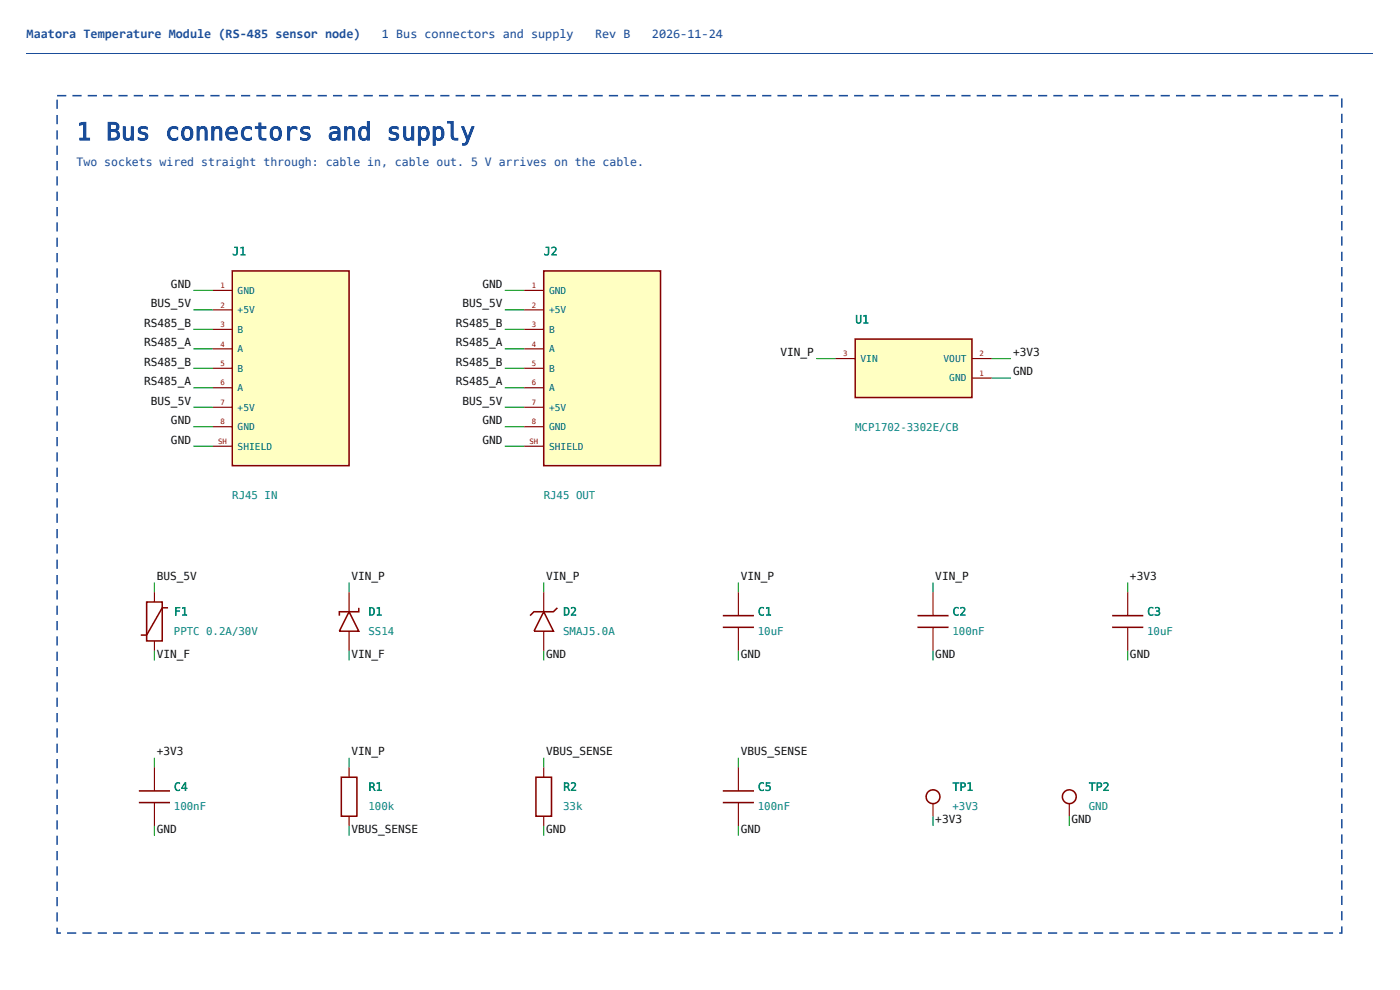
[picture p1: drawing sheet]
<svg xmlns="http://www.w3.org/2000/svg" width="420mm" height="297mm" viewBox="0 0 420 297" stroke-linecap="round" stroke-linejoin="round" font-family="sans-serif">
<path d="M7.9 16h404.1" fill="none" stroke="#1a4d99" stroke-width=".3"/>
<path d="M7.9 19.5h404v269.6h-404z" fill="#fff"/>
<path d="M21.7 28.5h2.8v.4h-2.8zM26.3 28.5h2.8v.4h-2.8zM30.9 28.5h2.8v.4h-2.8zM35.5 28.5h2.8v.4h-2.8zM40.1 28.5h2.8v.4h-2.8zM44.7 28.5h2.8v.4h-2.8zM49.3 28.5h2.8v.4h-2.8zM53.9 28.5h2.8v.4h-2.8zM58.5 28.5h2.8v.4h-2.8zM63.1 28.5h2.8v.4h-2.8zM67.7 28.5h2.8v.4h-2.8zM72.3 28.5h2.8v.4h-2.8zM76.9 28.5h2.8v.4h-2.8zM81.5 28.5h2.8v.4h-2.8zM86.1 28.5h2.8v.4h-2.8zM90.7 28.5h2.8v.4h-2.8zM95.3 28.5h2.8v.4h-2.8zM99.9 28.5h2.8v.4h-2.8zM104.5 28.5h2.8v.4h-2.8zM109.1 28.5h2.8v.4h-2.8zM113.7 28.5h2.8v.4h-2.8zM118.3 28.5h2.8v.4h-2.8zM122.9 28.5h2.8v.4h-2.8zM127.5 28.5h2.8v.4h-2.8zM132.1 28.5h2.8v.4h-2.8zM136.7 28.5h2.8v.4h-2.8zM141.3 28.5h2.8v.4h-2.8zM145.9 28.5h2.8v.4h-2.8zM150.5 28.5h2.8v.4h-2.8zM155.1 28.5h2.8v.4h-2.8zM159.7 28.5h2.8v.4h-2.8zM164.3 28.5h2.8v.4h-2.8zM168.9 28.5h2.8v.4h-2.8zM173.5 28.5h2.8v.4h-2.8zM178.1 28.5h2.8v.4h-2.8zM182.7 28.5h2.8v.4h-2.8zM187.3 28.5h2.8v.4h-2.8zM191.9 28.5h2.8v.4h-2.8zM196.5 28.5h2.8v.4h-2.8zM201.1 28.5h2.8v.4h-2.8zM205.8 28.5h2.7v.4h-2.7zM210.4 28.5h2.7v.4h-2.7zM215 28.5h2.7v.4h-2.7zM219.6 28.5h2.7v.4h-2.7zM224.2 28.5h2.7v.4h-2.7zM228.8 28.5h2.7v.4h-2.7zM233.4 28.5h2.7v.4h-2.7zM238 28.5h2.7v.4h-2.7zM242.6 28.5h2.7v.4h-2.7zM247.2 28.5h2.7v.4h-2.7zM251.8 28.5h2.7v.4h-2.7zM256.4 28.5h2.7v.4h-2.7zM261 28.5h2.7v.4h-2.7zM265.6 28.5h2.7v.4h-2.7zM270.2 28.5h2.7v.4h-2.7zM274.8 28.5h2.7v.4h-2.7zM279.4 28.5h2.7v.4h-2.7zM284 28.5h2.7v.4h-2.7zM288.6 28.5h2.7v.4h-2.7zM293.2 28.5h2.7v.4h-2.7zM297.8 28.5h2.7v.4h-2.7zM302.4 28.5h2.7v.4h-2.7zM307 28.5h2.7v.4h-2.7zM311.6 28.5h2.7v.4h-2.7zM316.2 28.5h2.7v.4h-2.7zM320.8 28.5h2.7v.4h-2.7zM325.4 28.5h2.7v.4h-2.7zM330 28.5h2.7v.4h-2.7zM334.6 28.5h2.7v.4h-2.7zM339.2 28.5h2.7v.4h-2.7zM343.8 28.5h2.7v.4h-2.7zM348.4 28.5h2.7v.4h-2.7zM353 28.5h2.7v.4h-2.7zM357.6 28.5h2.7v.4h-2.7zM362.2 28.5h2.7v.4h-2.7zM366.8 28.5h2.7v.4h-2.7zM371.4 28.5h2.7v.4h-2.7zM376 28.5h2.7v.4h-2.7zM380.6 28.5h2.7v.4h-2.7zM385.2 28.5h2.7v.4h-2.7zM389.8 28.5h2.7v.4h-2.7zM394.4 28.5h2.7v.4h-2.7zM399 28.5h2.7v.4h-2.7zM402.5 29.5h.5v2.8h-.5zM402.5 34.1h.5v2.8h-.5zM402.5 38.7h.5v2.8h-.5zM402.5 43.3h.5v2.8h-.5zM402.5 47.9h.5v2.8h-.5zM402.5 52.5h.5v2.8h-.5zM402.5 57.1h.5v2.8h-.5zM402.5 61.7h.5v2.8h-.5zM402.5 66.3h.5v2.8h-.5zM402.5 70.9h.5v2.8h-.5zM402.5 75.5h.5v2.8h-.5zM402.5 80.1h.5v2.8h-.5zM402.5 84.7h.5v2.8h-.5zM402.5 89.3h.5v2.8h-.5zM402.5 93.9h.5v2.8h-.5zM402.5 98.5h.5v2.8h-.5zM402.5 103.1h.5v2.8h-.5zM402.5 107.7h.5v2.8h-.5zM402.5 112.3h.5v2.8h-.5zM402.5 116.9h.5v2.8h-.5zM402.5 121.5h.5v2.8h-.5zM402.5 126.1h.5v2.8h-.5zM402.5 130.7h.5v2.8h-.5zM402.5 135.3h.5v2.8h-.5zM402.5 139.9h.5v2.8h-.5zM402.5 144.5h.5v2.8h-.5zM402.5 149.1h.5v2.8h-.5zM402.5 153.7h.5v2.8h-.5zM402.5 158.3h.5v2.8h-.5zM402.5 162.9h.5v2.8h-.5zM402.5 167.5h.5v2.8h-.5zM402.5 172.1h.5v2.8h-.5zM402.5 176.7h.5v2.8h-.5zM402.5 181.3h.5v2.8h-.5zM402.5 185.9h.5v2.8h-.5zM402.5 190.5h.5v2.8h-.5zM402.5 195.1h.5v2.8h-.5zM402.5 199.7h.5v2.8h-.5zM402.5 204.3h.5v2.8h-.5zM402.5 208.9h.5v2.8h-.5zM402.5 213.5h.5v2.8h-.5zM402.5 218.1h.5v2.8h-.5zM402.5 222.7h.5v2.8h-.5zM402.5 227.3h.5v2.8h-.5zM402.5 231.9h.5v2.8h-.5zM402.5 236.5h.5v2.8h-.5zM402.5 241.1h.5v2.8h-.5zM402.5 245.7h.5v2.8h-.5zM402.5 250.3h.5v2.8h-.5zM402.5 254.9h.5v2.8h-.5zM402.5 259.5h.5v2.8h-.5zM402.5 264.1h.5v2.8h-.5zM402.5 268.7h.5v2.8h-.5zM402.5 273.3h.5v2.8h-.5zM402.5 277.9h.5v2.3h-1v-.5h.7v.2h-.2zM397.4 279.7h2.7v.5h-2.7zM392.8 279.7h2.7v.5h-2.7zM388.2 279.7h2.7v.5h-2.7zM383.6 279.7h2.7v.5h-2.7zM379 279.7h2.7v.5h-2.7zM374.4 279.7h2.7v.5h-2.7zM369.8 279.7h2.7v.5h-2.7zM365.2 279.7h2.7v.5h-2.7zM360.6 279.7h2.7v.5h-2.7zM355.9 279.7h2.8v.5h-2.8zM351.3 279.7h2.8v.5h-2.8zM346.7 279.7h2.8v.5h-2.8zM342.1 279.7h2.8v.5h-2.8zM337.5 279.7h2.8v.5h-2.8zM332.9 279.7h2.8v.5h-2.8zM328.3 279.7h2.8v.5h-2.8zM323.7 279.7h2.8v.5h-2.8zM319.1 279.7h2.8v.5h-2.8zM314.5 279.7h2.8v.5h-2.8zM309.9 279.7h2.8v.5h-2.8zM305.3 279.7h2.8v.5h-2.8zM300.7 279.7h2.8v.5h-2.8zM296.1 279.7h2.8v.5h-2.8zM291.5 279.7h2.8v.5h-2.8zM286.9 279.7h2.8v.5h-2.8zM282.3 279.7h2.8v.5h-2.8zM277.7 279.7h2.8v.5h-2.8zM273.1 279.7h2.8v.5h-2.8zM268.5 279.7h2.8v.5h-2.8zM263.9 279.7h2.8v.5h-2.8zM259.3 279.7h2.8v.5h-2.8zM254.7 279.7h2.8v.5h-2.8zM250.1 279.7h2.8v.5h-2.8zM245.5 279.7h2.8v.5h-2.8zM240.9 279.7h2.8v.5h-2.8zM236.3 279.7h2.8v.5h-2.8zM231.7 279.7h2.8v.5h-2.8zM227.1 279.7h2.8v.5h-2.8zM222.5 279.7h2.8v.5h-2.8zM217.9 279.7h2.8v.5h-2.8zM213.3 279.7h2.8v.5h-2.8zM208.7 279.7h2.8v.5h-2.8zM204.1 279.7h2.8v.5h-2.8zM199.5 279.7h2.8v.5h-2.8zM194.9 279.7h2.8v.5h-2.8zM190.3 279.7h2.8v.5h-2.8zM185.7 279.7h2.8v.5h-2.8zM181.1 279.7h2.8v.5h-2.8zM176.5 279.7h2.8v.5h-2.8zM171.9 279.7h2.8v.5h-2.8zM167.3 279.7h2.8v.5h-2.8zM162.7 279.7h2.8v.5h-2.8zM158.1 279.7h2.8v.5h-2.8zM153.5 279.7h2.8v.5h-2.8zM148.9 279.7h2.8v.5h-2.8zM144.3 279.7h2.8v.5h-2.8zM139.7 279.7h2.8v.5h-2.8zM135.1 279.7h2.8v.5h-2.8zM130.5 279.7h2.8v.5h-2.8zM125.9 279.7h2.8v.5h-2.8zM121.3 279.7h2.8v.5h-2.8zM116.7 279.7h2.8v.5h-2.8zM112.1 279.7h2.8v.5h-2.8zM107.5 279.7h2.8v.5h-2.8zM102.9 279.7h2.8v.5h-2.8zM98.3 279.7h2.8v.5h-2.8zM93.7 279.7h2.8v.5h-2.8zM89.1 279.7h2.8v.5h-2.8zM84.5 279.7h2.8v.5h-2.8zM79.9 279.7h2.8v.5h-2.8zM75.3 279.7h2.8v.5h-2.8zM70.7 279.7h2.8v.5h-2.8zM66.1 279.7h2.8v.5h-2.8zM61.5 279.7h2.8v.5h-2.8zM56.9 279.7h2.8v.5h-2.8zM52.3 279.7h2.8v.5h-2.8zM47.7 279.7h2.8v.5h-2.8zM43.1 279.7h2.8v.5h-2.8zM38.5 279.7h2.8v.5h-2.8zM33.9 279.7h2.8v.5h-2.8zM29.3 279.7h2.8v.5h-2.8zM24.7 279.7h2.8v.5h-2.8zM20.1 279.7h2.8v.5h-2.8zM16.9 278.3h.5v1.6h-.3v-.2h1.2v.5h-1.4zM16.9 273.7h.5v2.8h-.5zM16.9 269.1h.5v2.8h-.5zM16.9 264.5h.5v2.8h-.5zM16.9 259.9h.5v2.8h-.5zM16.9 255.3h.5v2.8h-.5zM16.9 250.7h.5v2.8h-.5zM16.9 246.1h.5v2.8h-.5zM16.9 241.5h.5v2.8h-.5zM16.9 236.9h.5v2.8h-.5zM16.9 232.3h.5v2.8h-.5zM16.9 227.7h.5v2.8h-.5zM16.9 223.1h.5v2.8h-.5zM16.9 218.5h.5v2.8h-.5zM16.9 213.9h.5v2.8h-.5zM16.9 209.3h.5v2.8h-.5zM16.9 204.7h.5v2.8h-.5zM16.9 200.1h.5v2.8h-.5zM16.9 195.5h.5v2.8h-.5zM16.9 190.9h.5v2.8h-.5zM16.9 186.3h.5v2.8h-.5zM16.9 181.7h.5v2.8h-.5zM16.9 177.1h.5v2.8h-.5zM16.9 172.5h.5v2.8h-.5zM16.9 167.9h.5v2.8h-.5zM16.9 163.3h.5v2.8h-.5zM16.9 158.7h.5v2.8h-.5zM16.9 154.1h.5v2.8h-.5zM16.9 149.5h.5v2.8h-.5zM16.9 144.9h.5v2.8h-.5zM16.9 140.3h.5v2.8h-.5zM16.9 135.7h.5v2.8h-.5zM16.9 131.1h.5v2.8h-.5zM16.9 126.5h.5v2.8h-.5zM16.9 121.9h.5v2.8h-.5zM16.9 117.3h.5v2.8h-.5zM16.9 112.7h.5v2.8h-.5zM16.9 108.1h.5v2.8h-.5zM16.9 103.5h.5v2.8h-.5zM16.9 98.9h.5v2.8h-.5zM16.9 94.3h.5v2.8h-.5zM16.9 89.7h.5v2.8h-.5zM16.9 85.1h.5v2.8h-.5zM16.9 80.5h.5v2.8h-.5zM16.9 75.9h.5v2.8h-.5zM16.9 71.3h.5v2.8h-.5zM16.9 66.7h.5v2.8h-.5zM16.9 62.1h.5v2.8h-.5zM16.9 57.5h.5v2.8h-.5zM16.9 52.9h.5v2.8h-.5zM16.9 48.3h.5v2.8h-.5zM16.9 43.7h.5v2.8h-.5zM16.9 39.1h.5v2.8h-.5zM16.9 34.5h.5v2.8h-.5zM16.9 29.9h.5v2.8h-.5zM17.1 28.5h2.8v.4h-2.8z" fill="#1a4d99"/>
<g fill="none" stroke="#009600" stroke-width=".35">
<path d="M58 87.1h5.9M58 93h5.9M58 98.8h5.9M151.5 87.1h5.9M151.5 93h5.9M151.5 98.8h5.9M58 104.7h5.9M58 110.5h5.9M58 116.3h5.9M151.5 104.7h5.9M151.5 110.5h5.9M151.5 116.3h5.9"/>
<path d="M245 107.6h5.8M297.6 107.6h5.8M297.6 113.4h5.8M58 122.2h5.9M58 128h5.9M58 133.9h5.9M151.5 122.2h5.9M151.5 128h5.9M151.5 133.9h5.9M46.3 174.8v2.9M104.8 174.8v2.9M163.2 174.8v2.9"/>
<path d="M221.6 174.8v2.9M280 174.8v2.9M338.5 174.8v2.9M46.3 195.2v2.9M104.8 195.2v2.9M163.2 195.2v2.9M221.6 195.2v2.9M280 195.2v2.9M338.5 195.2v2.9M46.3 227.3v3M104.8 227.3v3M163.2 227.3v3"/>
<path d="M221.6 227.3v3M46.3 247.8v2.9M104.8 247.8v2.9M163.2 247.8v2.9M221.6 247.8v2.9M280 244.9v2.9M320.9 244.9v2.9"/>
</g>
<path d="M69.7 81.3h35.1v58.4h-35.1z" fill="#ffffc2"/>
<path d="M69.7 81.3h35.1v58.4h-35.1z" fill="none" stroke="#840000" stroke-width=".46"/>
<path d="M63.9 87.1h5.8M63.9 93h5.8M63.9 98.8h5.8M63.9 104.7h5.8M63.9 110.5h5.8M63.9 116.3h5.8M63.9 122.2h5.8M63.9 128h5.8M63.9 133.9h5.8" fill="none" stroke="#840000" stroke-width=".35"/>
<path d="M163.2 81.3h35.1v58.4h-35.1z" fill="#ffffc2"/>
<path d="M163.2 81.3h35.1v58.4h-35.1z" fill="none" stroke="#840000" stroke-width=".46"/>
<path d="M157.4 87.1h5.8M157.4 93h5.8M157.4 98.8h5.8M157.4 104.7h5.8M157.4 110.5h5.8M157.4 116.3h5.8M157.4 122.2h5.8M157.4 128h5.8M157.4 133.9h5.8" fill="none" stroke="#840000" stroke-width=".35"/>
<path d="M256.7 101.7h35v17.6h-35z" fill="#ffffc2"/>
<g fill="none" stroke="#840000" stroke-width=".46">
<path d="M256.7 101.7h35v17.6h-35zM44 180.6h4.7v11.7h-4.7zM50.4 182.4h-1.7l-4.7 8.1h-1.7M104.8 183.5l2.9 5.9h-5.8zM107.7 182.4v1.1h-5.8v1.2M163.2 183.5l2.9 5.9h-5.8zM167.3 182.4l-1.2 1.1h-5.8l-1.2 1.2M216.9 184.7h9.4M216.9 188.2h9.4M275.4 184.7h9.3M275.4 188.2h9.3M333.8 184.7h9.3"/>
<path d="M333.8 188.2h9.3M41.7 237.3h9.3M102.4 233.2h4.7v11.7h-4.7zM160.9 233.2h4.6v11.7h-4.6zM216.9 237.3h9.4M41.7 240.8h9.3M216.9 240.8h9.4"/>
<circle cx="280" cy="239" r="2.07"/>
<circle cx="320.9" cy="239" r="2.07"/>
</g>
<g fill="none" stroke="#840000" stroke-width=".35">
<path d="M250.8 107.6h5.9M291.7 107.6h5.9M291.7 113.4h5.9M46.3 177.7v2.9M104.8 177.7v5.8M163.2 177.7v5.8M221.6 177.7v7M280 177.7v7M338.5 177.7v7M46.3 192.3v2.9M104.8 189.4v5.8M163.2 189.4v5.8"/>
<path d="M221.6 188.2v7M280 188.2v7M338.5 188.2v7M46.3 230.3v7M104.8 230.3v2.9M163.2 230.3v2.9M221.6 230.3v7M46.3 240.8v7M104.8 244.9v2.9M163.2 244.9v2.9M221.6 240.8v7M280 241.1v3.8"/>
<path d="M320.9 241.1v3.8"/>
</g>
<text font-size="7.4" fill="#1a4d99" x="23" y="42">1 Bus connectors and supply</text>
<g font-size="3.9" fill="#1a4d99">
<text x="8" y="11.4">Maatora Temperature Module (RS-485 sensor node)</text>
<text x="114.6" y="11.4">1 Bus connectors and supply</text>
<text x="178.6" y="11.4">Rev B</text>
<text x="195.7" y="11.4">2026-11-24</text>
</g>
<text font-size="3.5" fill="#1a4d99" x="23" y="49.9">Two sockets wired straight through: cable in, cable out. 5 V arrives on the cable.</text>
<g font-size="3.5" fill="#008484">
<text x="69.7" y="76.6">J1</text>
<text x="163.2" y="76.6">J2</text>
<text x="256.7" y="97">U1</text>
<text x="52.2" y="184.7">F1</text>
<text x="110.6" y="184.7">D1</text>
<text x="169" y="184.7">D2</text>
<text x="227.5" y="184.7">C1</text>
<text x="285.9" y="184.7">C2</text>
<text x="344.3" y="184.7">C3</text>
<text x="52.2" y="237.3">C4</text>
<text x="110.6" y="237.3">R1</text>
<text x="169" y="237.3">R2</text>
<text x="227.5" y="237.3">C5</text>
<text x="285.9" y="237.3">TP1</text>
<text x="326.8" y="237.3">TP2</text>
</g>
<g font-size="3.3" fill="#0f0f0f">
<text x="51.3" y="86.3">GND</text>
<text x="144.8" y="86.3">GND</text>
<text x="45.3" y="92.2">BUS_5V</text>
<text x="138.8" y="92.2">BUS_5V</text>
<text x="43.3" y="98">RS485_B</text>
<text x="136.8" y="98">RS485_B</text>
<text x="43.3" y="103.8">RS485_A</text>
<text x="136.8" y="103.8">RS485_A</text>
<text x="234.3" y="106.8">VIN_P</text>
<text x="304.1" y="106.8">+3V3</text>
<text x="43.3" y="109.7">RS485_B</text>
<text x="136.8" y="109.7">RS485_B</text>
<text x="304.1" y="112.6">GND</text>
<text x="43.3" y="115.5">RS485_A</text>
<text x="136.8" y="115.5">RS485_A</text>
<text x="45.3" y="121.4">BUS_5V</text>
<text x="138.8" y="121.4">BUS_5V</text>
<text x="51.3" y="127.2">GND</text>
<text x="144.8" y="127.2">GND</text>
<text x="51.3" y="133.1">GND</text>
<text x="144.8" y="133.1">GND</text>
<text x="47" y="174">BUS_5V</text>
<text x="105.5" y="174">VIN_P</text>
<text x="163.9" y="174">VIN_P</text>
<text x="222.3" y="174">VIN_P</text>
<text x="280.7" y="174">VIN_P</text>
<text x="339.2" y="174">+3V3</text>
<text x="47" y="197.3">VIN_F</text>
<text x="105.5" y="197.3">VIN_F</text>
<text x="163.9" y="197.3">GND</text>
<text x="222.3" y="197.3">GND</text>
<text x="280.7" y="197.3">GND</text>
<text x="339.2" y="197.3">GND</text>
<text x="47" y="226.5">+3V3</text>
<text x="105.5" y="226.5">VIN_P</text>
<text x="163.9" y="226.5">VBUS_SENSE</text>
<text x="222.3" y="226.5">VBUS_SENSE</text>
<text x="47" y="249.9">GND</text>
<text x="105.5" y="249.9">VBUS_SENSE</text>
<text x="163.9" y="249.9">GND</text>
<text x="222.3" y="249.9">GND</text>
<text x="280.7" y="247">+3V3</text>
<text x="321.6" y="247">GND</text>
</g>
<g font-size="3.2" fill="#008484">
<text x="256.7" y="129.2">MCP1702-3302E/CB</text>
<text x="69.7" y="149.6">RJ45 IN</text>
<text x="163.2" y="149.6">RJ45 OUT</text>
<text x="52.2" y="190.5">PPTC 0.2A/30V</text>
<text x="110.6" y="190.5">SS14</text>
<text x="169" y="190.5">SMAJ5.0A</text>
<text x="227.5" y="190.5">10uF</text>
<text x="285.9" y="190.5">100nF</text>
<text x="344.3" y="190.5">10uF</text>
<text x="52.2" y="243.1">100nF</text>
<text x="110.6" y="243.1">100k</text>
<text x="169" y="243.1">33k</text>
<text x="227.5" y="243.1">100nF</text>
<text x="285.9" y="243.1">+3V3</text>
<text x="326.8" y="243.1">GND</text>
</g>
<g font-size="2.9" fill="#006464">
<text x="71.3" y="88.2">GND</text>
<text x="164.8" y="88.2">GND</text>
<text x="71.3" y="94">+5V</text>
<text x="164.8" y="94">+5V</text>
<text x="71.3" y="99.8">B</text>
<text x="164.8" y="99.8">B</text>
<text x="71.3" y="105.7">A</text>
<text x="164.8" y="105.7">A</text>
<text x="71.3" y="111.5">B</text>
<text x="164.8" y="111.5">B</text>
<text x="258.3" y="108.6">VIN</text>
<text x="283.2" y="108.6">VOUT</text>
<text x="71.3" y="117.4">A</text>
<text x="164.8" y="117.4">A</text>
<text x="284.9" y="114.4">GND</text>
<text x="71.3" y="123.2">+5V</text>
<text x="164.8" y="123.2">+5V</text>
<text x="71.3" y="129.1">GND</text>
<text x="164.8" y="129.1">GND</text>
<text x="71.3" y="134.9">SHIELD</text>
<text x="164.8" y="134.9">SHIELD</text>
</g>
<g font-size="2.2" fill="#a90000">
<text x="66.1" y="86.4">1</text>
<text x="159.6" y="86.4">1</text>
<text x="66.1" y="92.3">2</text>
<text x="159.6" y="92.3">2</text>
<text x="66.1" y="98.1">3</text>
<text x="159.6" y="98.1">3</text>
<text x="66.1" y="104">4</text>
<text x="159.6" y="104">4</text>
<text x="253.1" y="106.9">3</text>
<text x="294" y="106.9">2</text>
<text x="66.1" y="109.8">5</text>
<text x="159.6" y="109.8">5</text>
<text x="294" y="112.7">1</text>
<text x="66.1" y="115.6">6</text>
<text x="159.6" y="115.6">6</text>
<text x="66.1" y="121.5">7</text>
<text x="159.6" y="121.5">7</text>
<text x="66.1" y="127.3">8</text>
<text x="159.6" y="127.3">8</text>
<text x="65.5" y="133.2">SH</text>
<text x="159" y="133.2">SH</text>
</g>
</svg>
